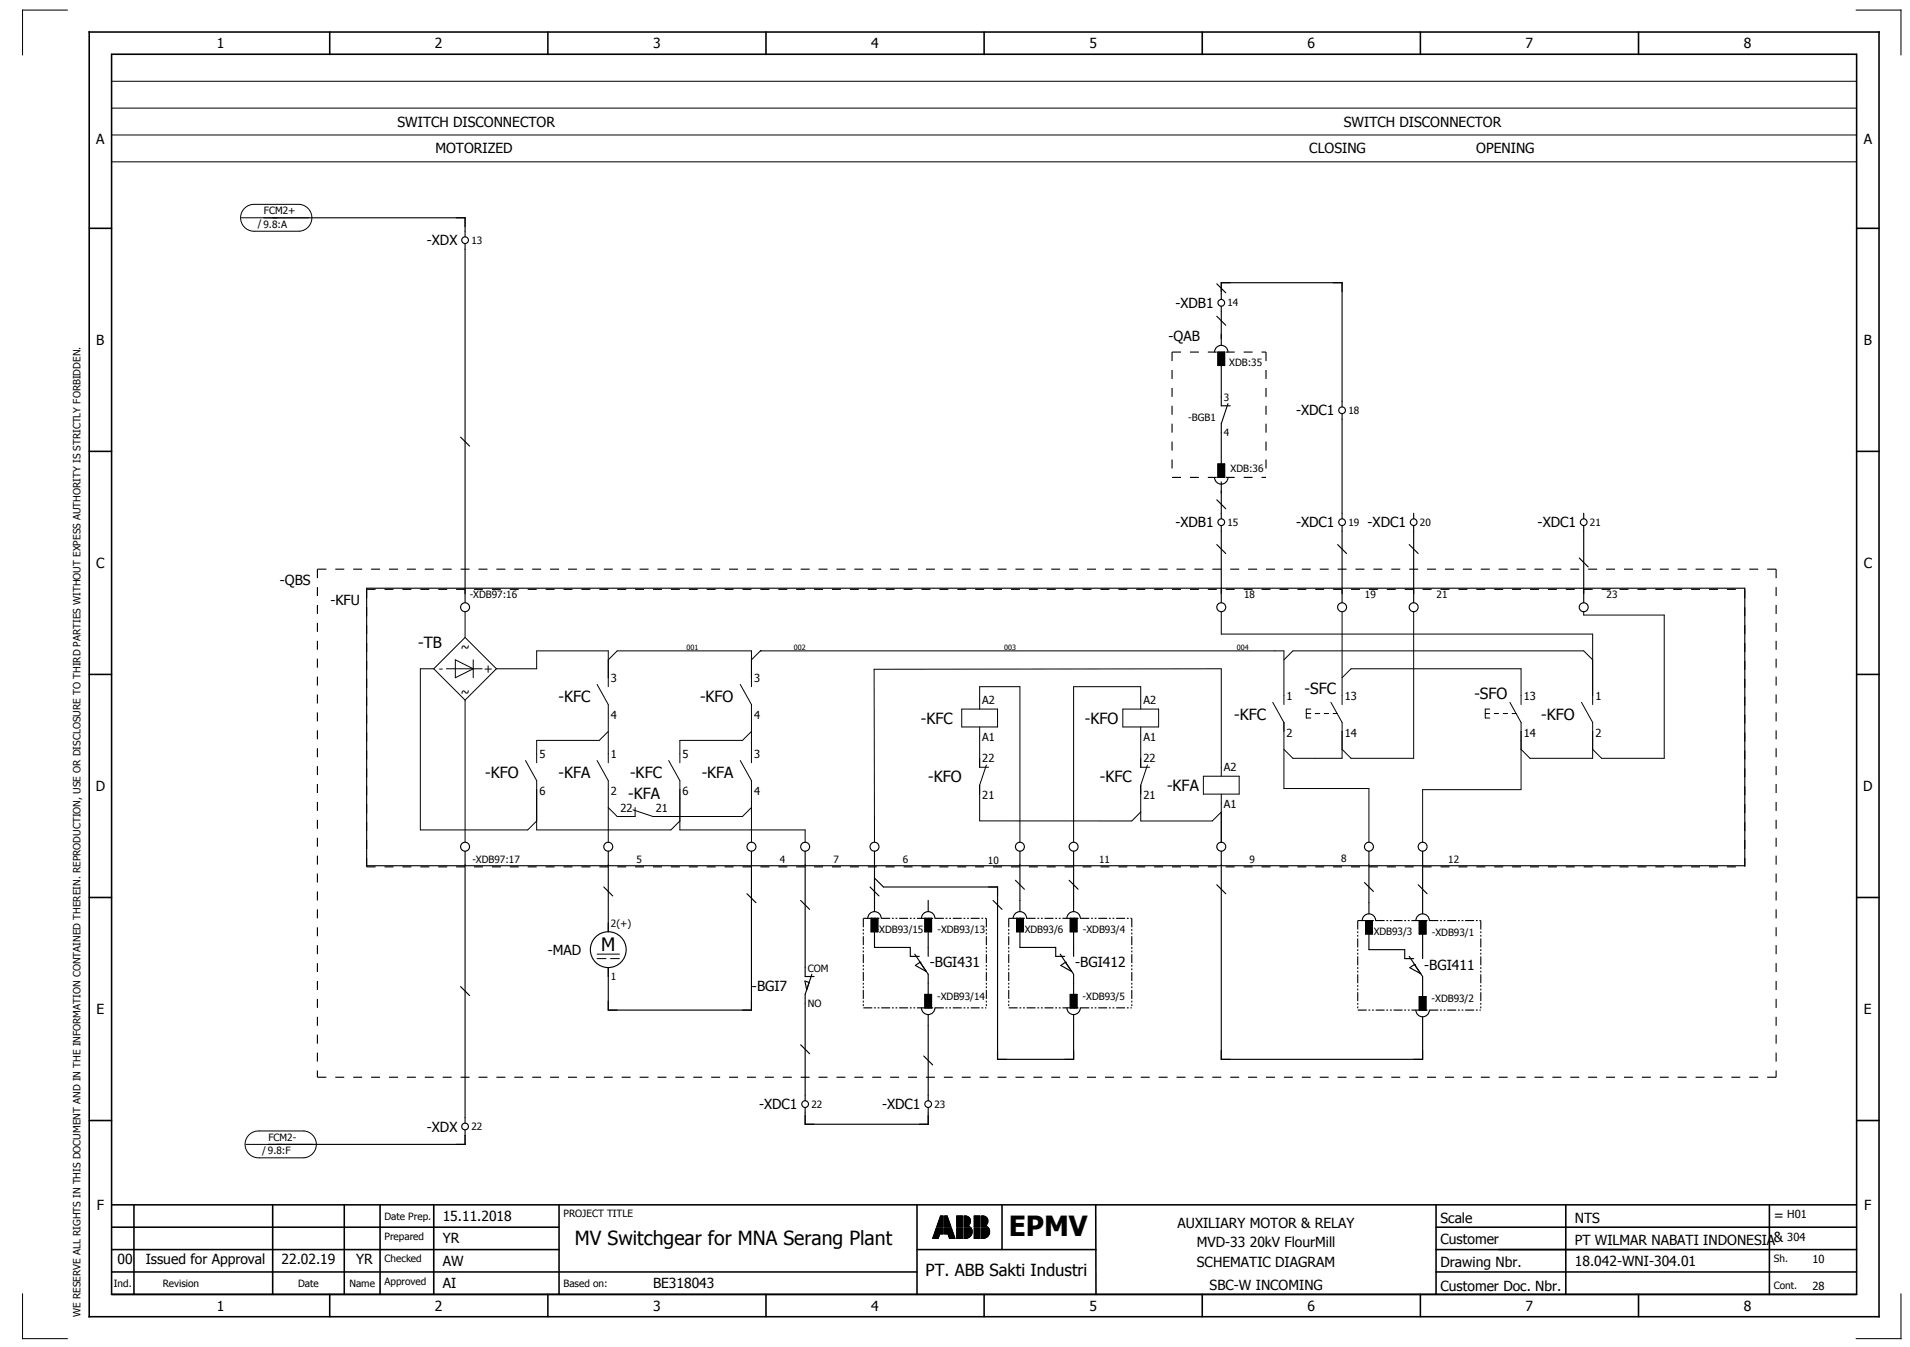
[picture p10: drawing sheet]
<svg xmlns="http://www.w3.org/2000/svg" width="427mm" height="301mm" viewBox="0 0 427 301" stroke-linecap="round" stroke-linejoin="round" font-family="sans-serif">
<g fill="none" stroke="#000" stroke-width=".35">
<path d="M19.9 7.2h400v287h-400zM24.9 12.1h390v277.1h-390zM73.7 7.2v5M122.4 7.2v5M171.2 7.2v5M219.9 7.2v5M268.7 7.2v5M317.4 7.2v5M366.2 7.2v5M19.9 51h5M414.9 51h5M19.9 100.8h5"/>
<path d="M414.9 100.8h5M19.9 150.7h5M414.9 150.7h5M19.9 200.5h5M414.9 200.5h5M19.9 250.3h5M414.9 250.3h5M24.9 279.2h100M24.9 269.2h390M24.9 274.2h100M29.9 269.2v20M60.9 269.2v20"/>
<path d="M76.9 269.2v20M84.9 269.2v20M96.9 269.2v20M124.9 269.2v20M204.9 279.2h40M204.9 269.2v20M223.9 269.2v10M244.9 269.2v20M320.9 279.2h94M320.9 269.2v20M320.9 274.2h94M349.9 269.2v20"/>
<path d="M395.4 269.2v20M24.9 289.2h390M24.9 284.2h180M73.7 289.2v5M122.4 289.2v5M171.2 289.2v5M219.9 289.2v5M268.7 289.2v5M317.4 289.2v5M320.9 284.2h94M366.2 289.2v5"/>
</g>
<g fill="none" stroke="#000" stroke-width=".22">
<path d="M15 2.3h-10v10M24.9 18.2h390M24.9 12.2h390M414.8 2.3h10v10M24.9 24.2h390M24.9 30.2h390M24.9 36.2h390M53.9 48.7h15M54.5 46.6a3 3 0 0 1 2.4-.9h10a3 3 0 0 1 2.8 3 3 3 0 0 1-2.8 3h-10a3 3 0 0 1-2.8-1.7 3 3 0 0 1 .4-3.4zM103.9 136.7v5.7M272.9 136.7v5h83v15.7M299.9 136.7v20.7"/>
<path d="M315.9 136.7v32.7h-14l-2-2M353.9 136.7v.7h18v32h-14l-2-2M96.9 149.4h-3v36h24l2-2M96.9 149.4l7 7M99.8 149.4h8M101.8 147.4l4 2-4 2zM103.9 156.4v31.8M103.9 142.4l-7 7M103.9 142.4l7 7M105.8 147.4v4M110.9 149.4h9v-4h16v8M110.9 149.4l-7 7"/>
<path d="M133.4 152.9l2.5 4.5v13M135.9 147.4l2-2h30v8M165.4 152.9l2.5 4.5v13M169.9 145.4h.1M169.9 145.4h117v12M169.9 145.4l-2 2M214.9 158.4h8v4h-8zM218.9 158.4v-5h9v34.8M250.9 158.4h8v4h-8zM254.9 158.4v-5h-15v34.8M284.4 156.9l2.5 4.5v14.8h19v12M286.9 147.4l2-2h65l2 2"/>
<path d="M291.9 159.4h1M292.9 158.4h-1v2h1M293.9 159.4h1M295.9 159.4h1M297.4 156.9l2.5 4.5v8h-11l-2-2M297.9 159.4h.9M299.9 151.4l2-2h38v8M331.9 159.4h1M332.9 158.4h-1v2h1M333.9 159.4h1M335.9 159.4h1M337.4 156.9l2.5 4.5v15h-22v11.8"/>
<path d="M337.9 159.4h.9M353.4 156.9l2.5 4.5v8h-14l-2-2M117.4 169.9l2.5 4.5v11h30l2-2M133.4 169.9l2.5 4.5v13.8M135.9 163.4l-2 2h-14v5M149.4 169.9l2.5 4.5v11h28v2.8M165.4 169.9l2.5 4.5v13.8M167.9 163.4l-2 2h-14v5M218.9 162.4v9h2M220.4 170.9l-1.5 4.5v8M254.9 162.4v9h2M256.4 170.9l-1.5 4.5v8h16l2-2"/>
<path d="M268.9 173.4h8v4h-8zM272.9 173.4v-24l-77.5 .1v38.7M272.9 177.4v10.8M135.9 180.4l2 2h4v-2M167.9 180.4l-2 2h-20l-4.5-1.5M254.9 181.4l-2 2h-33.9M133.4 213.2h5M133.4 214.2h2M136.4 214.2h2M54.9 255.7h15M55.5 253.6a3 3 0 0 1 2.4-.9h10a3 3 0 0 1 2.8 3 3 3 0 0 1-2.8 3h-10a3 3 0 0 1-2.8-1.7 3 3 0 0 1 .4-3.4zM208.5 276.5v.2"/>
<path d="M208.6 276.3v.4M208.6 276.1v.6M208.7 275.9v.8M208.8 275.6v1.1M208.9 275.4v1.3M209 275.2v1.5M209 275v1.7M209.1 274.7v2M209.2 274.5v2.2M209.3 274.3l-.9 2.4h1.3l.3-1M209.3 274.3h1.5v1.4h-.8M209.3 274.3v2.4"/>
<path d="M209.4 273.8v.2M209.4 274.3v2.4M209.5 273.6v.4M209.5 274.3v2.4M209.6 273.4v.6M209.6 274.3v2.4M209.7 273.2v.8M209.7 274.3v2.4M209.7 273v1M209.7 274.3v2.2M209.8 272.7v1.3M209.8 274.3v2"/>
<path d="M209.9 272.5v1.5M209.9 274.3v1.8M210 272.3v1.7M210 274.3v1.6M210 272.1v1.9M210 274.3v1.4M210.1 271.8v2.2M210.1 274.3v1.4M210.2 271.7h.6v2.3h-1.4zM210.2 271.7v2.3M210.2 274.3v1.4M210.3 271.7v2.3"/>
<path d="M210.3 274.3v1.4M210.4 271.7v2.3M210.4 274.3v1.4M210.5 271.7v2.3M210.5 274.3v1.4M210.6 271.7v2.3M210.6 274.3v1.4M210.7 271.7v2.3M210.7 274.3v1.4M210.8 271.7v2.3M210.8 274.3v1.4M211.1 271.7h.6l.8 2.3h-1.4z"/>
<path d="M211.1 271.7v2.3M211.1 274.3v1.4M211.2 271.7v2.3M211.2 274.3v1.4M211.3 271.7v2.3M211.3 274.3v1.4M211.4 271.7v2.3M211.4 274.3v1.4M211.5 271.7v2.3M211.5 274.3v1.4M211.6 271.7v2.3M211.6 274.3v1.4"/>
<path d="M211.7 271.7v2.3M211.7 274.3v1.4M211.8 271.9v2.1M211.8 274.3v1.4M211.8 275.7h-.7v-1.4h1.5l.8 2.4M211.8 275.7l.4 1h1.2M211.8 272.1v1.9M211.9 272.3v1.7M211.9 274.3v1.6M212 272.5v1.5M212 274.3v1.8M212.1 272.8v1.2"/>
<path d="M212.1 274.3v2M212.2 273v1M212.2 274.3v2.3M212.2 273.2v.8M212.2 274.3v2.4M212.3 273.4v.6M212.3 274.3v2.4M212.4 273.7v.3M212.4 274.3v2.4M212.5 273.9v.1M212.5 274.3v2.4M212.6 274.3v2.4"/>
<path d="M212.7 274.6v2.1M212.8 274.8v1.9M212.9 275v1.7M212.9 275.2v1.5M213 275.5v1.2M213.1 275.7v1M213.2 275.9v.8M213.3 276.1v.6M213.3 276.3v.4M213.4 276.6v.1M213.8 271.7h1.3v2.3h-1.3zM213.8 274.3h1.3v2.4h-1.3z"/>
<path d="M213.9 271.7v2.3M213.9 274.3v2.4M214 271.7v2.3M214 274.3v2.4M214.1 271.7v2.3M214.1 274.3v2.4M214.2 271.7v2.3M214.2 274.3v2.4M214.3 271.7v2.3M214.3 274.3v2.4M214.4 271.7v2.3M214.4 274.3v2.4"/>
<path d="M214.5 271.7v2.3M214.5 274.3v2.4M214.6 271.7v2.3M214.6 274.3v2.4M214.7 271.7v2.3M214.7 274.3v2.4M214.8 271.7v2.3M214.8 274.3v2.4M214.9 271.7v2.3M214.9 274.3v2.4M215 271.7v2.3M215 274.3v2.4"/>
<path d="M215.4 271.7a1.16 1.16 0 0 1 1.4 .6 1.16 1.16 0 0 1-.5 1.5l.5 .2h-1.4zM215.5 271.7v2.3M215.5 274.3v2.4M215.6 271.7v2.3M215.6 274.3v2.4M215.7 271.7v2.3M215.7 274.3v2.4M215.8 271.7v2.3M215.8 274.3v2.4M215.9 271.7v2.3M215.9 274.3v2.4M216 271.7v2.3"/>
<path d="M216 274.3v2.3M216.1 271.7v2.3M216.1 274.3v2.3M216.2 271.7v2.3M216.2 274.3v2.3M216.3 271.8v2.2M216.3 274.3v2.3M216.4 271.8v2.2M216.4 274.3v2.2M216.5 271.9v1.8M216.5 273.8v.2M216.5 274.3v2.2"/>
<path d="M216.5 271.9v1.7M216.5 273.9v.1M216.6 272v1.5M216.6 273.9v.1M216.6 274.3v2.1M216.7 272.1v1.4M216.7 274h.1M216.7 274.3v2.1M216.8 272.2v1.1M216.8 274.3v2M216.8 272.4v.8M216.8 274.3v1.9"/>
<path d="M216.9 274.3v1.8M217 274.3v1.7M217 274.3a1.5 1.5 0 0 1-1.2 2.4M217 274.3h-1.6v2.4h.4M217.1 274.4v1.5M217.2 274.5v1.3M217.2 274.8v.8M217.7 271.7h1.3v2.3h-1.3zM217.7 274.3h1.3v2.4h-1.3zM217.8 271.7v2.3M217.8 274.3v2.4M217.9 271.7v2.3"/>
<path d="M217.9 274.3v2.4M218 271.7v2.3M218 274.3v2.4M218.1 271.7v2.3M218.1 274.3v2.4M218.2 271.7v2.3M218.2 274.3v2.4M218.3 271.7v2.3M218.3 274.3v2.4M218.4 271.7v2.3M218.4 274.3v2.4M218.5 271.7v2.3"/>
<path d="M218.5 274.3v2.4M218.6 271.7v2.3M218.6 274.3v2.4M218.7 271.7v2.3M218.7 274.3v2.4M218.8 271.7v2.3M218.8 274.3v2.4M218.9 271.7v2.3M218.9 274.3v2.4M219 271.7v2.3M219 274.3v2.4M219.3 274.3h1.6a1.53 1.53 0 0 1 0 1.7 1.53 1.53 0 0 1-1.6 .7z"/>
<path d="M219.3 271.7a1.16 1.16 0 0 1 1.4 .6 1.16 1.16 0 0 1-.5 1.5l.5 .2h-1.4zM219.4 271.7v2.3M219.4 274.3v2.4M219.5 271.7v2.3M219.5 274.3v2.4M219.6 271.7v2.3M219.6 274.3v2.4M219.7 271.7v2.3M219.7 274.3v2.4M219.8 271.7v2.3M219.8 274.3v2.4M219.9 271.7v2.3"/>
<path d="M219.9 274.3v2.3M220 271.7v2.3M220 274.3v2.3M220.1 271.7v2.3M220.1 274.3v2.3M220.2 271.8v2.2M220.2 274.3v2.3M220.3 271.8v2.2M220.3 274.3v2.2M220.4 271.9v1.8M220.4 273.8v.2M220.4 274.3v2.2"/>
<path d="M220.4 271.9v1.7M220.4 273.9v.1M220.5 272v1.5M220.5 273.9v.1M220.5 274.3v2.1M220.6 272.1v1.3M220.6 274h.1M220.6 274.3v2.1M220.7 272.2v1.1M220.7 274.3v2M220.8 272.4v.8M220.8 274.3v1.9"/>
<path d="M220.8 274.3v1.8M220.9 274.3v1.7M221 274.4v1.5M221.1 274.6v1.2M221.1 274.8v.7M5 289.1v10h10M424.8 289.1v10h-10"/>
</g>
<g fill="none" stroke="#000" stroke-width=".25">
<path d="M58.9 48.7h45v4.2M103.9 54.4v80.3M271.4 78.7a1.5 1.5 0 0 1 1.5-1.5 1.5 1.5 0 0 1 1.5 1.5M271.9 70.7l2 2M271.9 63.4l2 2M272.2 78.7h1.5v3h-1.5zM272.9 66.9v-3.7h27v27.7M272.9 68.4v8.8M102.9 97.7l2 2M272.9 81.7v9h2M274.4 90.2l-1.5 4.5v9M299.9 92.4v23.5"/>
<path d="M271.4 106.7a1.5 1.5 0 0 0 1.5 1.5 1.5 1.5 0 0 0 1.5-1.5M271.9 111.7l2 2M272.2 103.7h1.5v3h-1.5zM272.9 107.7v8.2M272.9 117.4v17.3M299.9 117.4v17.3M315.9 114.7v1.2M315.9 117.4v17.3M353.9 114.7v1.2M353.9 117.4v17.3M81.9 131.4h308v62h-308zM271.9 121.7l2 2"/>
<path d="M298.9 121.7l2 2M314.9 121.7l2 2M352.9 124.7l2 2M103.9 190.2v60.7M134.9 198.2l2 2M135.9 190.2v18M166.9 199.7l2 2M167.9 190.2v35.5h-32v-9.5M179.9 190.2v28h2M194.4 198.2l2 2M195.4 190.2v13.5M195.4 196.2l2 2h25.5v38.5h17v-10"/>
<path d="M226.9 196.7l2 2M227.9 190.2v13.5M238.9 196.7l2 2M239.9 190.2v13.5M271.9 197.7l2 2M272.9 190.2v46.5h45v-9.5M304.9 197.2l2 2M305.9 190.2v14M316.9 197.7l2 2M317.9 190.2v14M178.9 201.2l2 2M180.8 219.5l-.9-.3 .4 1.9"/>
<path d="M181.4 217.7l-1.5 4.5v23.7M193.9 205.2a1.5 1.5 0 0 1 1.5-1.5 1.5 1.5 0 0 1 1.5 1.5M194.7 205.2h1.5v3h-1.5zM195.4 208.2v3.5h8v2h2M204.4 213.2l3 4.5v5M204.6 215.7l1-.7 1.4 2zM205.6 215h.1M205.9 205.2a1.5 1.5 0 0 1 1.5-1.5 1.5 1.5 0 0 1 1.5 1.5M206.7 205.2h1.5v3h-1.5zM207.4 201.2v2.5M207.4 208.2v5.5M221.9 201.2l2 2"/>
<path d="M226.4 205.2a1.5 1.5 0 0 1 1.5-1.5 1.5 1.5 0 0 1 1.5 1.5M227.2 205.2h1.5v3h-1.5zM227.9 208.2v3.5h8v2h2M236.9 213.2l3 4.5v5M237.1 215.7l1-.7 1.4 2zM238.1 215h.1M238.4 205.2a1.5 1.5 0 0 1 1.5-1.5 1.5 1.5 0 0 1 1.5 1.5M239.2 205.2h1.5v3h-1.5zM239.9 208.2v5.5M304.4 205.7a1.5 1.5 0 0 1 1.5-1.5 1.5 1.5 0 0 1 1.5 1.5M305.2 205.7h1.5v3h-1.5zM305.9 208.7v3.5h8v2h2"/>
<path d="M314.9 213.7l3 4.5v5M315.1 216.2l1-.7 1.4 2zM316.1 215.5h.1M316.4 205.7a1.5 1.5 0 0 1 1.5-1.5 1.5 1.5 0 0 1 1.5 1.5M317.2 205.7h1.5v3h-1.5zM317.9 208.7v5.5M102.9 220.4l2 2M178.9 233.4l2 2M205.9 225.2a1.5 1.5 0 0 0 1.5 1.5 1.5 1.5 0 0 0 1.5-1.5M206.4 235.9l2 2M206.7 222.2h1.5v3h-1.5zM207.4 226.7v19.2"/>
<path d="M238.4 225.2a1.5 1.5 0 0 0 1.5 1.5 1.5 1.5 0 0 0 1.5-1.5M239.2 222.2h1.5v3h-1.5zM316.4 225.7a1.5 1.5 0 0 0 1.5 1.5 1.5 1.5 0 0 0 1.5-1.5M317.2 222.7h1.5v3h-1.5zM103.9 252.4v3.3h-44M179.9 247.4v3.8h27.5v-3.8"/>
<circle cx="103.9" cy="53.7" r=".75"/>
<circle cx="272.9" cy="67.7" r=".75"/>
<circle cx="299.9" cy="91.7" r=".75"/>
<circle cx="272.9" cy="116.7" r=".75"/>
<circle cx="299.9" cy="116.7" r=".75"/>
<circle cx="315.9" cy="116.7" r=".75"/>
<circle cx="353.9" cy="116.7" r=".75"/>
<circle cx="103.9" cy="135.7" r="1"/>
<circle cx="272.9" cy="135.7" r="1"/>
<circle cx="299.9" cy="135.7" r="1"/>
<circle cx="315.9" cy="135.7" r="1"/>
<circle cx="353.9" cy="135.7" r="1"/>
<circle cx="103.9" cy="189.2" r="1"/>
<circle cx="135.9" cy="189.2" r="1"/>
<circle cx="167.9" cy="189.2" r="1"/>
<circle cx="179.9" cy="189.2" r="1"/>
<circle cx="195.4" cy="189.2" r="1"/>
<circle cx="227.9" cy="189.2" r="1"/>
<circle cx="239.9" cy="189.2" r="1"/>
<circle cx="272.9" cy="189.2" r="1"/>
<circle cx="305.9" cy="189.2" r="1"/>
<circle cx="317.9" cy="189.2" r="1"/>
<circle cx="135.9" cy="212.2" r="4"/>
<circle cx="103.9" cy="251.7" r=".75"/>
<circle cx="179.9" cy="246.7" r=".75"/>
<circle cx="207.4" cy="246.7" r=".75"/>
</g>
<path d="M272.2 78.7h1.5v3h-1.5zM272.2 103.7h1.5v3h-1.5zM194.7 205.2h1.5v3h-1.5zM206.7 205.2h1.5v3h-1.5zM227.2 205.2h1.5v3h-1.5zM239.2 205.2h1.5v3h-1.5zM305.2 205.7h1.5v3h-1.5zM317.2 205.7h1.5v3h-1.5zM206.7 222.2h1.5v3h-1.5zM239.2 222.2h1.5v3h-1.5zM317.2 222.7h1.5v3h-1.5z" fill="#000" stroke="#000" stroke-width=".22"/>
<g fill="none" stroke="#000" stroke-width=".25" stroke-dasharray="2 2" stroke-linecap="butt">
<path d="M261.9 78.7h21M261.9 78.7v28M282.9 78.7v28M261.9 106.7h21M70.9 127.2h326M70.9 127.2v113.5M81.9 131.7h308M81.9 131.7v62M389.9 131.7v62M396.9 127.2v113.5M81.9 193.7h308M206.7 225.2h1.5"/>
<path d="M239.2 225.2h1.5M317.2 225.7h1.5M70.9 240.7h326"/>
</g>
<path d="M192.9 205.2h27.5M192.9 205.2v20M220.4 205.2v20M225.4 205.2h27.5M225.4 205.2v20M252.9 205.2v20M303.4 205.7h27.5M303.4 205.7v20M330.9 205.7v20M192.9 225.2h27.5M225.4 225.2h27.5M303.4 225.7h27.5" fill="none" stroke="#000" stroke-width=".25" stroke-dasharray="2 .4 .4 .4 .4 .4" stroke-linecap="butt"/>
<text font-size="6.2" x="225.4" y="276.2">EPMV</text>
<text font-size="4.3" x="128.5" y="278.2">MV Switchgear for MNA Serang Plant</text>
<text font-size="4.1" x="134.3" y="212.5">M</text>
<text font-size="3.7" x="206.9" y="285.1">PT. ABB Sakti Industri</text>
<g font-size="3.4">
<text x="93.5" y="144.7">-TB</text>
<text x="291.6" y="155">-SFC</text>
<text x="124.8" y="156.7">-KFC</text>
<text x="156.4" y="156.7">-KFO</text>
<text x="205.8" y="161.7">-KFC</text>
<text x="242.4" y="161.7">-KFO</text>
<text x="275.8" y="160.7">-KFC</text>
<text x="329.5" y="156.1">-SFO</text>
<text x="344.4" y="160.7">-KFO</text>
<text x="108.4" y="173.7">-KFO</text>
<text x="124.8" y="173.7">-KFA</text>
<text x="140.8" y="173.7">-KFC</text>
<text x="156.8" y="173.7">-KFA</text>
<text x="140.4" y="178.4">-KFA</text>
<text x="207.4" y="174.7">-KFO</text>
<text x="245.8" y="174.7">-KFC</text>
<text x="260.8" y="176.7">-KFA</text>
</g>
<g font-size="3.1">
<text x="48.5" y="10.8">1</text>
<text x="97.2" y="10.8">2</text>
<text x="146" y="10.8">3</text>
<text x="194.7" y="10.8">4</text>
<text x="243.5" y="10.8">5</text>
<text x="292.2" y="10.8">6</text>
<text x="341" y="10.8">7</text>
<text x="389.7" y="10.8">8</text>
<text x="88.8" y="28.3">SWITCH DISCONNECTOR</text>
<text x="300.3" y="28.3">SWITCH DISCONNECTOR</text>
<text x="21.5" y="32.2">A</text>
<text x="97.3" y="34.3">MOTORIZED</text>
<text x="292.6" y="34.3">CLOSING</text>
<text x="329.9" y="34.3">OPENING</text>
<text x="416.5" y="32.2">A</text>
<text x="95.4" y="54.8">-XDX</text>
<text x="262.7" y="68.8">-XDB1</text>
<text x="21.5" y="77">B</text>
<text x="261.2" y="76.2">-QAB</text>
<text x="416.5" y="77">B</text>
<text x="289.6" y="92.8">-XDC1</text>
<text x="262.7" y="117.8">-XDB1</text>
<text x="289.6" y="117.8">-XDC1</text>
<text x="305.6" y="117.8">-XDC1</text>
<text x="343.6" y="117.8">-XDC1</text>
<text x="21.5" y="126.9">C</text>
<text x="62.6" y="130.8">-QBS</text>
<text x="416.5" y="126.9">C</text>
<text x="73.8" y="135.3">-KFU</text>
<text x="21.4" y="176.7">D</text>
<text x="416.4" y="176.7">D</text>
<text x="122.4" y="213.3">-MAD</text>
<text x="168.1" y="221.3">-BGI7</text>
<text x="207.8" y="216.1">-BGI431</text>
<text x="240.3" y="216.1">-BGI412</text>
<text x="318.3" y="216.6">-BGI411</text>
<text x="21.6" y="226.5">E</text>
<text x="416.6" y="226.5">E</text>
<text x="169.6" y="247.8">-XDC1</text>
<text x="197.1" y="247.8">-XDC1</text>
<text x="95.4" y="252.8">-XDX</text>
<text x="21.6" y="270.4">F</text>
<text x="98.9" y="272.8">15.11.2018</text>
<text x="263.2" y="274.2">AUXILIARY MOTOR &amp; RELAY</text>
<text x="321.9" y="273.2">Scale</text>
<text x="351.9" y="273.2">NTS</text>
<text x="396.4" y="272.5">=</text>
<text x="416.6" y="270.4">F</text>
<text x="98.9" y="277.8">YR</text>
<text x="267.5" y="278.6">MVD-33 20kV FlourMill</text>
<text x="321.9" y="277.9">Customer</text>
<text x="351.9" y="278.1">PT WILMAR NABATI INDONESIA&amp;</text>
<text x="26.2" y="282.3">00</text>
<text x="32.6" y="282.3">Issued for Approval</text>
<text x="62.9" y="282.3">22.02.19</text>
<text x="79.6" y="282.3">YR</text>
<text x="98.9" y="282.8">AW</text>
<text x="98.9" y="287.8">AI</text>
<text x="145.9" y="287.8">BE318043</text>
<text x="267.5" y="283.2">SCHEMATIC DIAGRAM</text>
<text x="321.9" y="283.2">Drawing Nbr.</text>
<text x="352" y="282.8">18.042-WNI-304.01</text>
<text x="48.5" y="292.8">1</text>
<text x="97.2" y="292.8">2</text>
<text x="146" y="292.8">3</text>
<text x="194.7" y="292.8">4</text>
<text x="243.5" y="292.8">5</text>
<text x="270.3" y="288.1">SBC-W INCOMING</text>
<text x="292.2" y="292.8">6</text>
<text x="321.9" y="288.4">Customer Doc. Nbr.</text>
<text x="341" y="292.8">7</text>
<text x="389.7" y="292.8">8</text>
</g>
<g font-size="2.8">
<text x="103" y="145.4">~</text>
<text x="98.1" y="150.4">-</text>
<text x="103" y="155.4">~</text>
<text x="108.1" y="150.4">+</text>
</g>
<g font-size="2.5">
<text x="136.5" y="152.3">3</text>
<text x="168.5" y="152.3">3</text>
<text x="136.5" y="160.6">4</text>
<text x="168.5" y="160.6">4</text>
<text x="219.5" y="157.3">A2</text>
<text x="255.5" y="157.3">A2</text>
<text x="287.5" y="156.3">1</text>
<text x="300.5" y="156.3">13</text>
<text x="340.5" y="156.3">13</text>
<text x="356.5" y="156.3">1</text>
<text x="219.5" y="165.6">A1</text>
<text x="255.5" y="165.6">A1</text>
<text x="287.5" y="164.6">2</text>
<text x="300.5" y="164.6">14</text>
<text x="340.5" y="164.6">14</text>
<text x="356.5" y="164.6">2</text>
<text x="120.5" y="169.3">5</text>
<text x="136.5" y="169.3">1</text>
<text x="152.5" y="169.3">5</text>
<text x="168.5" y="169.3">3</text>
<text x="219.5" y="170.3">22</text>
<text x="255.5" y="170.3">22</text>
<text x="273.5" y="172.3">A2</text>
<text x="120.5" y="177.6">6</text>
<text x="136.5" y="177.6">2</text>
<text x="152.5" y="177.6">6</text>
<text x="168.5" y="177.6">4</text>
<text x="219.5" y="178.6">21</text>
<text x="255.5" y="178.6">21</text>
<text x="138.6" y="181.3">22</text>
<text x="146.5" y="181.3">21</text>
<text x="273.5" y="180.6">A1</text>
<text x="399.4" y="272.2">H01</text>
<text x="399.4" y="277.2">304</text>
<text x="405.1" y="282.2">10</text>
<text x="405.1" y="288.1">28</text>
</g>
<g font-size="2.2">
<text x="59" y="47.9">FCM2+</text>
<text x="57.6" y="50.8">/ 9.8:A</text>
<text x="105.3" y="54.5">13</text>
<text x="274.3" y="68.5">14</text>
<text x="274.7" y="81.9">XDB:35</text>
<text x="273.5" y="89.6">3</text>
<text x="265.6" y="94">-BGB1</text>
<text x="301.3" y="92.5">18</text>
<text x="273.5" y="97.5">4</text>
<text x="275" y="105.4">XDB:36</text>
<text x="274.3" y="117.5">15</text>
<text x="301.3" y="117.5">19</text>
<text x="317.3" y="117.5">20</text>
<text x="355.3" y="117.5">21</text>
<text x="105" y="133.7">-XDB97:16</text>
<text x="278.1" y="133.7">18</text>
<text x="305.1" y="133.7">19</text>
<text x="321.1" y="133.7">21</text>
<text x="359.1" y="133.7">23</text>
<text x="105.6" y="192.9">-XDB97:17</text>
<text x="142.3" y="192.9">5</text>
<text x="174.3" y="192.9">4</text>
<text x="186.3" y="192.9">7</text>
<text x="201.8" y="192.9">6</text>
<text x="220.8" y="193">10</text>
<text x="245.7" y="192.9">11</text>
<text x="279.3" y="192.9">9</text>
<text x="299.7" y="192.6">8</text>
<text x="323.7" y="192.9">12</text>
<text x="136.5" y="207.1">2(+)</text>
<text x="195.7" y="208.4">-XDB93/15</text>
<text x="209.5" y="208.5">-XDB93/13</text>
<text x="228.2" y="208.4">-XDB93/6</text>
<text x="242" y="208.5">-XDB93/4</text>
<text x="306.2" y="208.9">-XDB93/3</text>
<text x="320" y="209">-XDB93/1</text>
<text x="136.5" y="219">1</text>
<text x="180.5" y="217.1">COM</text>
<text x="180.5" y="225">NO</text>
<text x="209.4" y="223.4">-XDB93/14</text>
<text x="241.9" y="223.4">-XDB93/5</text>
<text x="319.9" y="223.9">-XDB93/2</text>
<text x="181.3" y="247.5">22</text>
<text x="208.8" y="247.5">23</text>
<text x="58.6" y="257.8">/ 9.8:F</text>
<text x="60" y="254.9">FCM2-</text>
<text x="105.3" y="252.5">22</text>
<text x="85.9" y="272.5">Date Prep.</text>
<text x="125.9" y="271.9">PROJECT TITLE</text>
<text x="85.9" y="277">Prepared</text>
<text x="85.9" y="282">Checked</text>
<text x="396.4" y="281.9">Sh.</text>
<text x="25.4" y="287.5">Ind.</text>
<text x="36.4" y="287.5">Revision</text>
<text x="66.6" y="287.5">Date</text>
<text x="78.1" y="287.5">Name</text>
<text x="85.9" y="287">Approved</text>
<text x="125.9" y="287.5">Based on:</text>
<text x="396.4" y="287.9">Cont.</text>
<text x="18" y="294.2" transform="rotate(-90 18 294.2)">WE RESERVE ALL RIGHTS IN THIS DOCUMENT AND IN THE INFORMATION CONTAINED THEREIN. REPRODUCTION, USE OR DISCLOSURE TO THIRD PARTIES WITHOUT EXPESS AUTHORITY IS STRICTLY FORBIDDEN.</text>
</g>
<g font-size="1.6">
<text x="153.4" y="145.2">001</text>
<text x="177.4" y="145.2">002</text>
<text x="224.4" y="145.2">003</text>
<text x="276.4" y="145.2">004</text>
</g>
</svg>
